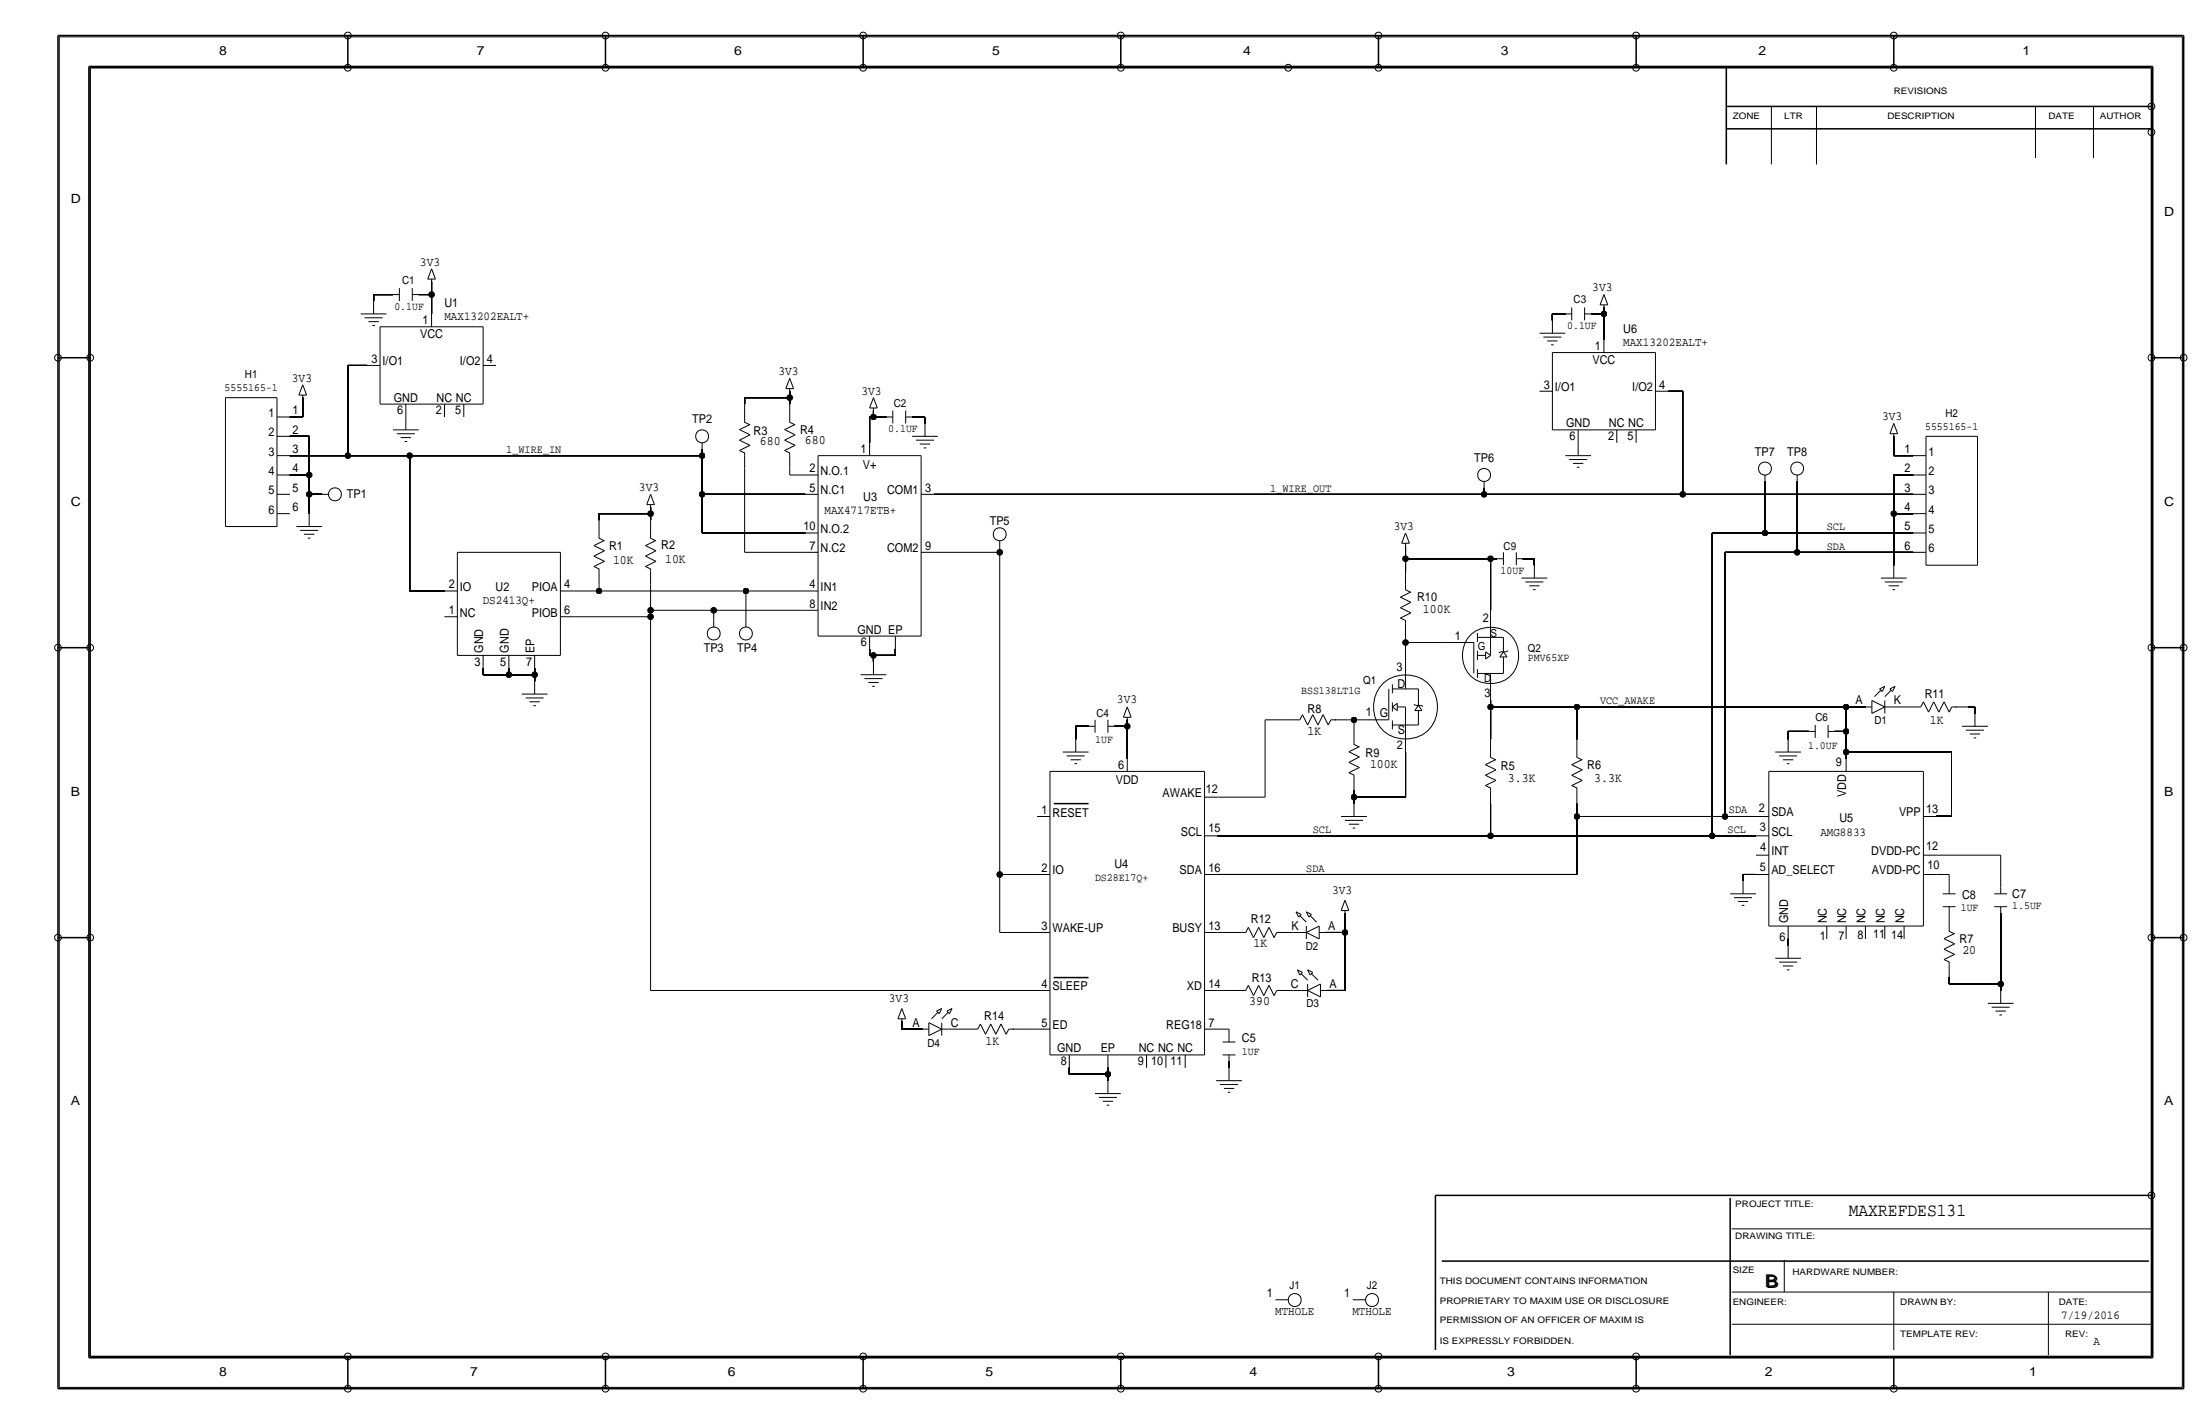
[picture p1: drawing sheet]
<svg xmlns="http://www.w3.org/2000/svg" width="432mm" height="279mm" viewBox="0 0 432 279" stroke-linecap="round" stroke-linejoin="round" font-family="sans-serif">
<!-- layer: Nets -->
<g fill="none" stroke="#000" stroke-width=".2">
<path d="M73.3 57.8v1.3zM73.3 57.8h3.8zM82.2 57.8h2.5zM84.7 57.8v3.8zM84.7 55.3v2.5zM59.4 78v3.8zM68.3 71.7h3.8zM68.3 71.7v17.7zM146.2 78v1.3zM146.2 78h8.8zM155 78v1.3zM155 76.8v1.2z"/>
<path d="M304.7 61.6h2.5zM304.7 61.6v1.3zM312.3 61.6h2.5zM314.8 61.6v5zM314.8 60.3v1.3zM327.4 76.8h2.9zM330.3 76.8v20.2zM56.9 81.8h2.5zM56.9 93.2h3.8zM56.9 89.4h11.4zM56.9 85.6h3.8zM60.7 97h2.5z"/>
<path d="M60.7 85.6v7.6zM60.7 93.2v3.8zM60.7 97v3.8zM68.3 89.4h12.1zM80.4 89.4h57.4zM80.4 89.4v26.6zM127.7 99.5v1.3zM137.8 97h20.2zM137.8 97v7.6zM137.8 88.1v1.3zM137.8 89.4v7.6zM146.2 91.9v16.5z"/>
<path d="M155 91.9v1.3zM155 93.2h3zM170.7 81.8v5.1zM170.7 81.8h.7zM171.4 81.8h2.6zM171.4 80.6v1.2zM179 81.8h2.6zM181.6 81.8v1.3zM183.3 97h108zM291.3 95.7v1.3zM291.3 97h39zM330.3 97v.1z"/>
<path d="M330.3 97h45.2zM346.4 94.5v10.1zM352.7 94.5v13.9zM371.7 93.2h3.8zM371.7 93.2v7.6zM371.7 89.4h3.8zM371.7 85.6v3.8zM80.4 116h6.8zM112.5 116h5.1zM117.6 114.7v1.3zM117.6 116h28.8zM117.6 100.8v1.2z"/>
<path d="M117.6 100.8h10.1zM127.7 119.7v1.3zM127.7 114.7v5zM127.7 100.8v1.2zM127.7 119.7h12.4zM137.8 104.6h20.2zM140.1 119.7h17.9zM140.1 119.7v2.1zM146.2 108.4h11.8zM146.4 116h11.6zM146.4 116v5.8zM183.3 108.4h12.9z"/>
<path d="M196.2 108.4v63.2zM196.2 107.4v1zM275.9 107.1v2.5zM275.9 109.6v2.6zM275.9 109.6h16.7zM292.6 109.6h1.2zM292.6 109.6v10.1zM298.9 109.6h2.3zM301.2 109.6v1.3zM336 104.6v59.4zM336 104.6h10.4zM338.6 108.4v51.8z"/>
<path d="M338.6 108.4h14.1zM346.4 104.6h29.1zM352.7 108.4h22.8zM371.7 100.8h3.8zM371.7 100.8v10.1zM94.8 131.1v1.3zM94.8 132.4h5.1zM99.9 131.1v1.3zM99.9 132.4h5zM104.9 131.1v1.3zM104.9 132.4v1.3zM112.5 121h15.2z"/>
<path d="M127.7 121v73.3zM170.7 127.3v1.3zM170.7 128.6h.7zM171.4 128.6h4.3zM171.4 128.6v1.3zM175.7 127.3v1.3zM275.9 126.1v3.8zM275.9 124.8v1.3zM275.9 126.1h7.8zM292.6 138.7h16.9zM292.6 138.7v6.3zM292.6 137.4v1.3z"/>
<path d="M309.5 138.7v6.3zM309.5 138.7h52.8zM362.3 138.7v4.8zM362.3 138.7h3.8zM371.2 138.7h2.5zM386.4 138.7h1.2zM387.6 138.7v1.3zM211.1 142.5h2.6zM211.1 142.5v2.5zM218.7 142.5h2.5zM221.2 142.5v6.3zM221.2 141.2v1.3z"/>
<path d="M238.9 156.4h9.4zM248.3 141.2v15.2zM248.3 141.2h3.5zM264.5 141.2h1.3zM265.8 141.2h1.2zM265.8 141.2v1.3zM265.8 155.1v1.3zM265.8 156.4v1.3zM265.8 156.4h10.1zM275.9 147.6v8.8zM292.6 157.7v6.3zM309.5 157.7v2.5z"/>
<path d="M351 143.5v1.5zM351 143.5h4zM360.1 143.5h2.2zM362.3 147.6h20.7zM362.3 147.6v1.2zM362.3 143.5v4.1zM383 147.6v12.6zM196.2 171.6v11.4zM196.2 171.6h7.3zM238.9 164h53.7zM238.9 171.6h70.6zM264 179.2v3.8z"/>
<path d="M292.6 164h43.4zM309.5 160.2h29.1zM309.5 160.2v11.4zM336 164h8.6zM338.6 160.2h6zM342.1 171.6h2.5zM342.1 171.6v1.2zM380 171.6h2.6zM380 160.2h.1M380 160.2h3zM380 167.8h12.7zM382.6 171.6v2.5z"/>
<path d="M392.7 167.8v6.3zM392.7 179.2v13.9zM127.7 194.3h75.8zM196.2 183h7.3zM238.9 194.3h2.3zM238.9 183h2.3zM253.9 183h1.2zM253.9 194.3h1.5zM260.2 183h3.8zM260.4 194.3h3.6zM264 183v11.3zM351 184.2v1.3z"/>
<path d="M382.6 191.8v1.3zM382.6 193.1h10.1zM392.7 193.1v1.2zM177 201.9h4zM177 200.4v1.5zM186.1 201.9h2.5zM201.3 201.9h2.2zM209.9 209.5v1.3zM209.9 210.8h7.6zM217.5 209.5v1.3zM217.5 210.8v1.2zM238.9 201.9h2.3z"/>
<path d="M241.2 201.9v1.3zM241.2 208.2v1.3z"/>
</g>
<g fill="#000" stroke="#000" stroke-width=".2">
<circle cx="84.7" cy="57.8" r=".56"/>
<circle cx="155" cy="78" r=".56"/>
<circle cx="314.8" cy="61.6" r=".56"/>
<circle cx="60.7" cy="93.2" r=".56"/>
<circle cx="60.7" cy="97" r=".56"/>
<circle cx="68.3" cy="89.4" r=".56"/>
<circle cx="80.4" cy="89.4" r=".56"/>
<circle cx="137.8" cy="89.4" r=".56"/>
<circle cx="137.8" cy="97" r=".56"/>
<circle cx="171.4" cy="81.8" r=".56"/>
<circle cx="291.3" cy="97" r=".56"/>
<circle cx="330.3" cy="97" r=".56"/>
<circle cx="117.6" cy="116" r=".56"/>
<circle cx="127.7" cy="100.8" r=".56"/>
<circle cx="127.7" cy="119.7" r=".56"/>
<circle cx="140.1" cy="119.7" r=".56"/>
<circle cx="146.4" cy="116" r=".56"/>
<circle cx="196.2" cy="108.4" r=".56"/>
<circle cx="275.9" cy="109.6" r=".56"/>
<circle cx="292.6" cy="109.6" r=".56"/>
<circle cx="346.4" cy="104.6" r=".56"/>
<circle cx="352.7" cy="108.4" r=".56"/>
<circle cx="371.7" cy="100.8" r=".56"/>
<circle cx="99.9" cy="132.4" r=".56"/>
<circle cx="104.9" cy="132.4" r=".56"/>
<circle cx="127.7" cy="121" r=".56"/>
<circle cx="171.4" cy="128.6" r=".56"/>
<circle cx="275.9" cy="126.1" r=".56"/>
<circle cx="292.6" cy="138.7" r=".56"/>
<circle cx="309.5" cy="138.7" r=".56"/>
<circle cx="362.3" cy="138.7" r=".56"/>
<circle cx="221.2" cy="142.5" r=".56"/>
<circle cx="265.8" cy="141.2" r=".56"/>
<circle cx="265.8" cy="156.4" r=".56"/>
<circle cx="362.3" cy="143.5" r=".56"/>
<circle cx="362.3" cy="147.6" r=".56"/>
<circle cx="196.2" cy="171.6" r=".56"/>
<circle cx="292.6" cy="164" r=".56"/>
<circle cx="309.5" cy="160.2" r=".56"/>
<circle cx="336" cy="164" r=".56"/>
<circle cx="338.6" cy="160.2" r=".56"/>
<circle cx="264" cy="183" r=".56"/>
<circle cx="392.7" cy="193.1" r=".56"/>
<circle cx="217.5" cy="210.8" r=".56"/>
</g>
<!-- layer: Components -->
<g fill="none" stroke="#000" stroke-width=".2">
<path d="M73.3 59.1v2.5zM77.1 57.8h1.3zM78.4 56.5v2.6zM80.9 57.8h1.3zM80.9 56.5v2.6zM83.9 54.8h1.6zM84.7 52.7l-.8 2.1zM84.7 54.8v.5zM84.7 52.7l.8 2.1zM314 59.8h1.6zM314.8 57.8l-.8 2zM314.8 59.8v.5z"/>
<path d="M314.8 57.8l.8 2zM44.2 78v25.3zM44.2 78h10.2zM54.4 78v25.3zM58.7 77.5h1.5zM59.4 75.5l-.7 2zM59.4 77.5v.5zM59.4 75.5l.8 2zM70.8 61.6h5.1zM71.6 62.3h3.5zM72.1 71.7h2.5zM72.3 63.1h2z"/>
<path d="M73.1 63.9h.5zM74.6 64.1h20.2zM74.6 79.3h20.2zM74.6 64.1v15.2zM79.6 79.3v2.5zM84.7 61.6v2.5zM87.2 79.3v2.5zM91 79.3v2.5zM94.8 71.7h2.5zM94.8 64.1v15.2zM146.2 79.3v2.5zM154.2 76.3h1.6z"/>
<path d="M155 74.2l-.8 2.1zM155 76.3v.5zM155 74.2l.8 2.1zM155 79.3v2.5zM171.4 78l-.7 2zM171.4 78l.8 2zM302.2 76.8h2.5zM302.2 65.4h5zM302.9 66.1h3.6zM303.7 66.9h2zM304.4 67.7h.5zM304.7 69.2h20.2z"/>
<path d="M304.7 69.2v15.1zM304.7 62.9v2.5zM307.2 61.6h1.3zM308.5 60.3v2.6zM311 61.6h1.3zM311 60.3v2.6zM314.8 66.6v2.6zM324.9 76.8h2.5zM324.9 69.2v15.1zM54.4 97h2.5zM54.4 93.2h2.5zM54.4 89.4h2.5z"/>
<path d="M54.4 85.6h2.5zM54.4 81.8h2.5zM63.2 97h1.3zM77.1 84.3h5.1zM77.9 85.1h3.5zM78.6 85.9h2.1zM79.4 86.6h.5zM79.6 81.8v2.5zM126.9 99h1.6zM127.7 97l-.8 2zM127.7 99v.5zM127.7 97l.8 2z"/>
<path d="M137.8 86.9v1.2zM145.1 88.4l1.1 .5zM145.1 86.4l2.1 1zM145.1 86.4l2.1-1.1zM145.1 84.3l2.1-1zM145.1 88.4l2.1-1zM145.1 84.3l2.1 1zM146.1 82.8l1.1 .5zM146.2 89.4v2.5zM146.2 88.9v.5zM146.2 81.8v1zM154 88.4l1.1 .5z"/>
<path d="M154 86.4l2.1 1zM154 86.4l2.1-1.1zM154 84.3l2.1-1zM154 88.4l2.1-1zM154 84.3l2.1 1zM155 82.8l1 .5zM155 89.4v2.5zM155 88.9v.5zM155 81.8v1zM158 97h2.6zM158 93.2h2.6zM160.6 89.4h20.2z"/>
<path d="M160.6 89.4v35.4zM170.7 86.9v2.5zM170.7 80h1.5zM171.4 80v.6zM174 81.8h1.2zM175.2 80.6v2.5zM177.8 81.8h1.2zM177.8 80.6v2.5zM179 85.6h5.1zM179.8 86.4h3.5zM180.5 87.1h2.1zM180.8 97h2.5z"/>
<path d="M180.8 89.4v35.4zM181.3 87.9h.5zM181.6 83.1v2.5zM291.3 94.5v1.2zM304.7 84.3h20.2zM307.2 89.4h5.1zM308 90.2h3.5zM308.7 90.9h2.1zM309.5 91.7h.5zM309.7 84.3v2.6zM309.7 86.9v2.5zM317.3 84.3v2.6z"/>
<path d="M321.1 84.3v2.6zM346.4 93.2v1.3zM352.7 93.2v1.3zM370.9 85.1h1.6zM371.7 83.1l-.8 2zM371.7 85.1v.5zM371.7 83.1l.8 2zM375.5 97h2.5zM375.5 93.2h2.5zM375.5 89.4h2.5zM378 85.6h10.1zM378 85.6v25.3z"/>
<path d="M388.1 85.6v25.3zM44.2 103.3h10.2zM54.4 100.8h2.5zM58.2 103.3h5zM58.9 104.1h3.6zM59.7 104.8h2zM60.4 105.6h.5zM60.7 100.8v2.5zM87.2 116h2.6zM89.8 108.4h20.2zM89.8 108.4v20.2zM110 116h2.5z"/>
<path d="M110 108.4v20.2zM116.6 111.1l1 .6zM116.6 109.1l2 1zM116.6 109.1l2-1zM116.6 107.1l2-1.1zM116.6 111.1l2-1zM116.6 107.1l2 1zM117.5 105.6l1.1 .5zM117.6 102v2.6zM117.6 112.2v2.5zM117.6 111.7v.5zM117.6 104.6v1z"/>
<path d="M126.7 111.1l1 .6zM126.7 109.1l2.1 1zM126.7 109.1l2.1-1zM126.7 107.1l2.1-1.1zM126.7 111.1l2.1-1zM126.7 107.1l2.1 1zM127.6 105.6l1.1 .5zM127.7 102v2.6zM127.7 112.2v2.5zM127.7 111.7v.5zM127.7 104.6v1zM158 104.6h2.6z"/>
<path d="M158 108.4h2.6zM158 119.7h2.6zM158 116h2.6zM180.8 108.4h2.5zM196.2 106.1v1.3zM274.9 119.2l2 1.1zM274.9 119.2l2-1zM274.9 117.2l2-1zM274.9 117.2l2 1zM275.1 106.6h1.5zM275.8 115.7l1.1 .5zM275.9 104.6l-.8 2z"/>
<path d="M275.9 106.6v.5zM275.9 104.6l.7 2zM275.9 112.2v2.5zM275.9 114.7v1zM292.6 119.7v8.9zM293.8 109.6h1.3zM295.1 108.4v2.5zM297.6 109.6h1.3zM297.6 108.4v2.5zM298.6 113.4h5.1zM299.4 114.2h3.5zM300.1 114.9h2.1z"/>
<path d="M300.9 115.7h.5zM301.2 110.9v2.5zM369.2 113.4h5zM369.9 114.2h3.6zM370.7 114.9h2zM371.4 115.7h.6zM371.7 110.9v2.5zM375.5 108.4h2.5zM375.5 104.6h2.5zM375.5 100.8h2.5zM378 110.9h10.1zM87.2 121h2.6z"/>
<path d="M89.8 128.6h20.2zM94.8 128.6v2.5zM99.9 128.6v2.5zM102.4 136.2h5.1zM103.2 136.9h3.5zM103.9 137.7h2zM104.7 138.5h.5zM104.9 133.7v2.5zM104.9 128.6v2.5zM110 121h2.5zM140.1 121.8v1.2zM146.4 121.8v1.2z"/>
<path d="M160.6 124.8h20.2zM168.9 132.4h5.1zM169.7 133.1h3.5zM170.4 133.9h2zM170.7 124.8v2.5zM171.2 134.7h.5zM171.4 129.9v2.5zM175.7 124.8v2.5zM221.2 138.7l-.7 2zM221.2 138.7l.8 2zM271.4 134.2a6.4 6.4 0 0 1 10.2 1.8 6.3 6.3 0 0 1-1.2 7.2 6.3 6.3 0 0 1-7.1 1.3 6.5 6.5 0 0 1-1.9-10.3zM272.6 135.2v6z"/>
<path d="M273.3 135.2h5.1zM273.3 138.7l.9 .7zM273.3 138.7l.9-.7zM273.3 134.3v1.7zM273.3 137.8v1.8zM274.2 138.7h1.7zM274.2 138v1.4zM274.9 121.3l1 .5zM274.9 121.3l2-1zM275.9 138.7v8.9zM275.9 129.9v5.3zM275.9 122.3v2.5z"/>
<path d="M275.9 121.8v.5zM277.5 138.2l.4 .2zM277.7 139.4h1.4zM277.9 138.4h1zM278.4 138.4l.7 1zM278.4 139.4v2.9zM278.4 138.4l-.7 1zM278.4 135.2v3.2zM278.9 138.4l.4 .2zM283.7 126.1h5.6zM288.4 124.8a5.6 5.6 0 0 1 6.6-1.2 5.6 5.6 0 0 1 3 6 5.5 5.5 0 0 1-5.4 4.5 5.5 5.5 0 0 1-5.5-4.5 5.9 5.9 0 0 1 1.3-4.8zM289.3 126.1v6z"/>
<path d="M290 125.1h5.1zM290 132.1h5.1zM290 124.2v1.8zM290 131.3v1.7zM290 127.7v1.8zM290 128.6h1.6zM291.6 127.9l1 .7zM291.6 129.3l1-.7zM291.6 127.9v1.4zM292.6 132.1v5.3zM294.2 128.1l.4-.2zM294.4 128.9h1.4z"/>
<path d="M294.6 127.9h1zM295.1 128.9v3.2zM295.1 127.9l-.7 1zM295.1 125.1v2.8zM295.1 127.9l.7 1zM295.6 127.9l.4-.2zM366.1 138.7h1.3zM367.4 137.4l2.5 1.3zM367.4 140l2.5-1.3zM367.4 137.4v2.6zM367.9 136.7l1.3-1.3zM368.9 135.2l.5 .5z"/>
<path d="M368.9 135.2l1-.5zM369.9 138.7h1.3zM369.9 137.4v2.6zM369.9 134.7l-.5 1zM369.9 136.7l1.3-1.3zM370.9 135.2l.5 .5zM370.9 135.2l1.1-.5zM372 134.7l-.6 1zM373.7 138.7h2.6zM376.3 138.7h.7zM377.5 137.7l1 2zM377.5 137.7l-.5 1z"/>
<path d="M379.5 137.7l-1 2zM379.5 137.7l1 2zM381.6 137.7l-1.1 2zM381.6 137.7l1 2zM383.1 138.7h1zM383.1 138.7l-.5 1zM383.8 138.7h2.6zM387.6 140v2.5zM206.1 151.4v55.6zM206.1 151.4h30.3zM208.6 147.6h5.1zM209.4 148.3h3.5z"/>
<path d="M210.1 149.1h2zM210.9 149.8h.5zM211.1 145v2.6zM213.7 142.5h1.2zM214.9 141.2v2.6zM217.5 142.5h1.2zM217.5 141.2v2.6zM220.5 140.7h1.5zM221.2 148.8v2.6zM221.2 140.7v.5zM236.4 156.4h2.5zM236.4 151.4v55.6z"/>
<path d="M251.8 141.2h2.6zM254.4 141.2h.7zM255.6 140.2l-.5 1zM255.6 140.2l1 2.1zM257.7 140.2l-1.1 2.1zM257.7 140.2l1 2.1zM259.7 140.2l-1 2.1zM259.7 140.2l1 2.1zM261.2 141.2h1zM261.2 141.2l-.5 1.1zM262 141.2h2.5zM264.7 151.6l1.1 .5z"/>
<path d="M264.7 149.6l2.1 1zM264.7 149.6l2.1-1.1zM264.7 147.5l2.1-1zM264.7 151.6l2.1-1zM264.7 147.5l2.1 1zM265.7 146l1.1 .5zM265.8 157.7v2.5zM265.8 142.5v2.5zM265.8 152.6v2.5zM265.8 152.1v.5zM265.8 145v1zM267 141.2h5.6z"/>
<path d="M273.3 142.3h5.1zM273.3 141.3v1.8zM291.5 154.1l1.1 .5zM291.5 152.1l2.1 1zM291.5 152.1l2.1-1zM291.5 150l2.1-1zM291.5 154.1l2.1-1zM291.5 150l2.1 1.1zM292.5 148.6l1.1 .5zM292.6 145v2.6zM292.6 155.1v2.6zM292.6 154.6v.5z"/>
<path d="M292.6 147.6v1zM308.5 154.1l1 .5zM308.5 152.1l2.1 1zM308.5 152.1l2.1-1zM308.5 150l2.1-1zM308.5 154.1l2.1-1zM308.5 150l2.1 1.1zM309.4 148.6l1.1 .5zM309.5 145v2.6zM309.5 155.1v2.6zM309.5 154.6v.5zM309.5 147.6v1z"/>
<path d="M347.2 151.4h30.3zM347.2 151.4v30.3zM348.4 147.6h5.1zM349.2 148.3h3.5zM350 149.1h2zM350.7 149.8h.5zM351 145v2.6zM355 143.5h1.3zM356.3 142.3v2.5zM358.8 143.5h1.3zM358.8 142.3v2.5zM362.3 148.8v2.6z"/>
<path d="M377.5 151.4v30.3zM385.1 142.5h5.1zM385.9 143.3h3.5zM386.6 144h2zM387.4 144.8h.5zM203.5 171.6h2.6zM203.5 160.2h2.6zM236.4 171.6h2.5zM236.4 164h2.5zM254.4 178.9l.5 1zM254.4 178.9l1 .5zM254.9 179.9l.5-.5z"/>
<path d="M255.1 179.7l1.3 1.2zM256.4 178.9l.5 1zM256.4 178.9l1 .5zM257.2 179.7l1.2 1.2zM257.4 179.4l-.5 .5zM263.2 160.2h5.1zM263.2 178.7h1.5zM264 176.6l-.8 2.1zM264 161h3.5zM264 178.7v.5zM264 176.6l.7 2.1zM264.7 161.7h2.1z"/>
<path d="M265.5 162.5h.5zM339.6 175.4h5zM340.3 176.1h3.6zM341.1 176.9h2zM341.9 177.7h.5zM342.1 172.8v2.6zM344.6 171.6h2.6zM344.6 167.8h2.6zM344.6 164h2.6zM344.6 160.2h2.6zM377.5 160.2h2.5zM377.5 167.8h2.5z"/>
<path d="M377.5 171.6h2.5zM381.3 177.9h2.5zM381.3 175.4h2.5zM382.6 179.2v2.5zM382.6 174.1v1.3zM382.6 177.9v1.3zM391.4 177.9h2.5zM391.4 175.4h2.5zM392.7 174.1v1.3zM392.7 177.9v1.3zM176.2 199.9h1.6zM177 197.9l-.8 2z"/>
<path d="M177 199.9v.5zM177 197.9l.8 2zM182.8 199.9l1.3-1.3zM183.8 198.4l.5 .5zM183.8 198.4l1-.5zM184.8 197.9l-.5 1zM184.8 199.9l1.3-1.3zM185.8 198.4l.6 .5zM185.8 198.4l1.1-.5zM186.9 197.9l-.5 1zM203.5 194.3h2.6zM203.5 183h2.6z"/>
<path d="M236.4 194.3h2.5zM236.4 183h2.5zM241.2 194.3h2.6zM241.2 183h2.6zM243.8 194.3h.7zM243.8 183h.7zM245 193.3l-.5 1zM245 181.9l-.5 1.1zM245 193.3l1 2.1zM245 181.9l1 2.1zM247 193.3l-1 2.1zM247 193.3l1.1 2.1z"/>
<path d="M247 181.9l-1 2.1zM247 181.9l1.1 2.1zM249.1 193.3l-1 2.1zM249.1 181.9l-1 2.1zM249.1 193.3l1 2.1zM249.1 181.9l1 2.1zM250.6 194.3h1zM250.6 183h1zM250.6 194.3l-.5 1.1zM250.6 183l-.5 1zM251.3 194.3h2.6zM251.3 183h2.6z"/>
<path d="M254.6 190.3l.5 1zM254.6 190.3l1 .5zM255.1 183h1.3zM255.1 191.3l.5-.5zM255.4 194.3h1.2zM255.4 191.1l1.2 1.2zM256.4 183l2.5 1.2zM256.4 181.7v2.5zM256.4 183l2.5-1.3zM256.6 194.3l2.6 1.3zM256.6 193.1v2.5zM256.6 194.3l2.6-1.2z"/>
<path d="M256.6 190.3l.6 1zM256.6 190.3l1.1 .5zM257.4 191.1l1.3 1.2zM257.7 190.8l-.5 .5zM258.9 183h1.3zM258.9 181.7v2.5zM259.2 194.3h1.2zM259.2 193.1v2.5zM347.2 181.7h30.3zM348.4 188h5.1zM349.2 188.8h3.5zM350 189.5h2z"/>
<path d="M350.7 190.3h.5zM351 185.5v2.5zM351 181.7v2.5zM358.5 181.7v2.5zM362.3 181.7v2.5zM366.1 181.7v2.5zM369.9 181.7v2.5zM373.7 181.7v2.5zM381.6 188.3l1 .5zM381.6 186.2l2 1.1zM381.6 186.2l2-1zM381.6 184.2l2-1z"/>
<path d="M381.6 188.3l2-1zM381.6 184.2l2 1zM382.5 182.7l1.1 .5zM382.6 189.3v2.5zM382.6 188.8v.5zM382.6 181.7v1zM390.2 196.9h5zM390.9 197.6h3.6zM391.7 198.4h2zM392.4 199.1h.5zM392.7 194.3v2.6zM181 201.9h1.3z"/>
<path d="M182.3 200.7l2.5 1.2zM182.3 203.2l2.5-1.3zM182.3 200.7v2.5zM184.8 201.9h1.3zM184.8 200.7v2.5zM188.6 201.9h2.6zM191.2 201.9h.7zM192.4 200.9l-.5 1zM192.4 200.9l1 2zM194.4 200.9l-1 2zM194.4 200.9l1.1 2zM196.5 200.9l-1 2z"/>
<path d="M196.5 200.9l1 2zM198 201.9h1zM198 201.9l-.5 1zM198.7 201.9h2.6zM203.5 201.9h2.6zM206.1 207h30.3zM209.9 207v2.5zM214.9 214.6h5.1zM215.7 215.3h3.5zM216.4 216.1h2.1zM217.2 216.8h.5zM217.5 207v2.5z"/>
<path d="M217.5 212v2.6zM225 207v2.5zM228.8 207v2.5zM232.6 207v2.5zM236.4 201.9h2.5zM238.7 212h5.1zM239.5 212.8h3.5zM240 207h2.5zM240 204.5h2.5zM240.2 213.6h2zM241 214.3h.5zM241.2 209.5v2.5z"/>
<path d="M241.2 203.2v1.3zM241.2 207v1.2zM250.3 255h2.6zM265.5 255h2.5z"/>
<circle cx="65.7" cy="97" r="1.27"/>
<circle cx="137.8" cy="85.6" r="1.27"/>
<circle cx="291.3" cy="93.2" r="1.27"/>
<circle cx="346.4" cy="91.9" r="1.27"/>
<circle cx="352.7" cy="91.9" r="1.27"/>
<circle cx="196.2" cy="104.8" r="1.27"/>
<circle cx="140.1" cy="124.3" r="1.27"/>
<circle cx="146.4" cy="124.3" r="1.27"/>
<circle cx="254.1" cy="255.1" r="1.27"/>
<circle cx="269.3" cy="255.1" r="1.27"/>
</g>
<path d="M206.8 157.7h6.9zM206.8 191.8h6.9z" fill="none" stroke="#000" stroke-width=".3"/>
<!-- layer: Page Border and Title Block -->
<g fill="none" stroke="#000" stroke-width=".2">
<path d="M11.6 7.2v265zM11.6 7.2h416.7zM428.3 7.2v265zM347.7 20.9v11.4zM356.5 20.9v11.4zM399.5 20.9v10.1zM410.9 20.9v10.1zM339.9 259.8h82.4zM339.9 253.5h82.6zM339.9 241.1h82.6zM350.2 247.2v6.3zM371.7 253.5v11.4z"/>
<path d="M402 253.5v12.4zM11.6 272.2h416.7z"/>
<circle cx="68.3" cy="7" r=".66"/>
<circle cx="68.3" cy="13.3" r=".66"/>
<circle cx="118.8" cy="7" r=".66"/>
<circle cx="118.8" cy="13.3" r=".66"/>
<circle cx="169.4" cy="7" r=".66"/>
<circle cx="169.4" cy="13.3" r=".66"/>
<circle cx="220" cy="13.3" r=".66"/>
<circle cx="220" cy="7" r=".66"/>
<circle cx="252.9" cy="13.3" r=".66"/>
<circle cx="270.6" cy="7" r=".66"/>
<circle cx="270.6" cy="13.3" r=".66"/>
<circle cx="321.1" cy="7" r=".66"/>
<circle cx="321.1" cy="13.3" r=".66"/>
<circle cx="371.7" cy="13.3" r=".66"/>
<circle cx="371.7" cy="7" r=".66"/>
<circle cx="422.3" cy="25.9" r=".66"/>
<circle cx="422.3" cy="20.9" r=".66"/>
<circle cx="11.4" cy="70.2" r=".66"/>
<circle cx="17.7" cy="70.2" r=".66"/>
<circle cx="422.3" cy="70.2" r=".66"/>
<circle cx="428.6" cy="70.2" r=".66"/>
<circle cx="11.4" cy="127.1" r=".66"/>
<circle cx="17.7" cy="127.1" r=".66"/>
<circle cx="422.3" cy="127.1" r=".66"/>
<circle cx="428.6" cy="127.1" r=".66"/>
<circle cx="11.4" cy="184" r=".66"/>
<circle cx="17.7" cy="184" r=".66"/>
<circle cx="422.3" cy="184" r=".66"/>
<circle cx="428.6" cy="184" r=".66"/>
<circle cx="422.3" cy="234.5" r=".66"/>
<circle cx="68.3" cy="272.5" r=".66"/>
<circle cx="68.3" cy="266.2" r=".66"/>
<circle cx="118.8" cy="272.5" r=".66"/>
<circle cx="118.8" cy="266.2" r=".66"/>
<circle cx="169.4" cy="266.2" r=".66"/>
<circle cx="169.4" cy="272.5" r=".66"/>
<circle cx="220" cy="266.2" r=".66"/>
<circle cx="220" cy="272.5" r=".66"/>
<circle cx="270.6" cy="272.5" r=".66"/>
<circle cx="270.6" cy="266.2" r=".66"/>
<circle cx="321.1" cy="272.5" r=".66"/>
<circle cx="321.1" cy="266.2" r=".66"/>
<circle cx="371.7" cy="272.5" r=".66"/>
</g>
<g fill="none" stroke="#000" stroke-width=".3">
<path d="M11.4 7h417.2zM11.4 7v265.5zM17.4 13h405.1zM17.4 13v253.4zM17.7 13.3v252.9zM17.7 13.3h404.6zM68.3 7v6.3zM118.8 7v6.3zM169.4 7v6.3zM220 7v6.3zM270.6 7v6.3zM321.1 7v6.3z"/>
<path d="M338.8 13.3v19zM371.7 7v6.3zM422.3 13.3v252.9zM422.5 13v253.4zM428.6 7v265.5zM338.8 25.3h83.5zM338.8 20.9h83.5zM11.4 70.2h6.3zM422.3 70.2h6.3zM11.4 127.1h6.3zM422.3 127.1h6.3zM11.4 184h6.3z"/>
<path d="M422.3 184h6.3zM281.7 234.5h140.6zM281.7 234.5v30.4zM339.6 235v30.9zM283 247.4h138.8zM11.4 272.5h417.2zM17.4 266.4h405.1zM17.7 266.2h404.6zM68.3 266.2v6.3zM118.8 266.2v6.3zM169.4 266.2v6.3zM220 266.2v6.3z"/>
<path d="M270.6 266.2v6.3zM321.1 266.2v6.3zM371.7 266.2v6.3z"/>
</g>
<text font-size="3.6" x="362.8" y="238.6">MAXREFDES131</text>
<text font-size="3.5" x="346.4" y="252.5">B</text>
<g font-size="2.5">
<text x="43" y="10.8">8</text>
<text x="93.6" y="10.8">7</text>
<text x="144.1" y="10.8">6</text>
<text x="194.7" y="10.8">5</text>
<text x="244" y="10.8">4</text>
<text x="294.6" y="10.8">3</text>
<text x="345.1" y="10.8">2</text>
<text x="397" y="10.8">1</text>
<text x="13.9" y="39.8">D</text>
<text x="424.8" y="42.4">D</text>
<text x="82.4" y="52.1">3V3</text>
<text x="312.5" y="57.1">3V3</text>
<text x="57.3" y="74.9">3V3</text>
<text x="152.8" y="73.6">3V3</text>
<text x="169.1" y="77.4">3V3</text>
<text x="369.4" y="82.3">3V3</text>
<text x="149.1" y="87.4">680</text>
<text x="158" y="87.1">680</text>
<text x="13.9" y="99.3">C</text>
<text x="125.4" y="96.4">3V3</text>
<text x="424.8" y="99.3">C</text>
<text x="273.5" y="103.9">3V3</text>
<text x="120.3" y="110.6">10K</text>
<text x="130.5" y="110.4">10K</text>
<text x="279.3" y="120.3">100K</text>
<text x="219.2" y="138">3V3</text>
<text x="378.8" y="142">1K</text>
<text x="256.6" y="144.3">1K</text>
<text x="268.9" y="150.6">100K</text>
<text x="296" y="153.4">3.3K</text>
<text x="312.9" y="153.4">3.3K</text>
<text x="13.9" y="156.2">B</text>
<text x="424.8" y="156.2">B</text>
<text x="261.5" y="175.4">3V3</text>
<text x="246" y="185.7">1K</text>
<text x="385.2" y="187.3">20</text>
<text x="174.5" y="196.6">3V3</text>
<text x="245.2" y="197.3">390</text>
<text x="193.4" y="205">1K</text>
<text x="13.9" y="216.8">A</text>
<text x="424.8" y="216.8">A</text>
<text x="43" y="269.9">8</text>
<text x="92.3" y="269.9">7</text>
<text x="142.9" y="269.9">6</text>
<text x="193.4" y="269.9">5</text>
<text x="245.3" y="269.9">4</text>
<text x="295.8" y="269.9">3</text>
<text x="346.4" y="269.9">2</text>
<text x="398.3" y="269.9">1</text>
</g>
<g font-size="2.4">
<text x="82.9" y="63.6">1</text>
<text x="87.2" y="60.3">U1</text>
<text x="87.2" y="62.9">MAX13202EALT+</text>
<text x="318.6" y="65.4">U6</text>
<text x="72.9" y="71.2">3</text>
<text x="75.1" y="71.7">I/O1</text>
<text x="82.5" y="66.4">VCC</text>
<text x="90.3" y="71.7">I/O2</text>
<text x="95.6" y="71.2">4</text>
<text x="312.6" y="71.5">VCC</text>
<text x="313" y="68.7">1</text>
<text x="318.6" y="67.9">MAX13202EALT+</text>
<text x="303" y="76.2">3</text>
<text x="305.2" y="76.8">I/O1</text>
<text x="320.4" y="76.8">I/O2</text>
<text x="325.7" y="76.2">4</text>
<text x="52.7" y="81.8">1</text>
<text x="57.4" y="81.3">1</text>
<text x="77.3" y="78.8">GND</text>
<text x="78" y="81.3">6</text>
<text x="85.5" y="81.3">2</text>
<text x="85.7" y="78.8">NC NC</text>
<text x="89.3" y="81.3">5</text>
<text x="135.8" y="83.1">TP2</text>
<text x="307.4" y="83.8">GND</text>
<text x="315.8" y="83.8">NC NC</text>
<text x="52.7" y="89.4">3</text>
<text x="52.7" y="85.6">2</text>
<text x="57.4" y="88.9">3</text>
<text x="57.4" y="85.1">2</text>
<text x="147.9" y="85.4">R3</text>
<text x="157" y="85.1">R4</text>
<text x="168.9" y="88.9">1</text>
<text x="308.1" y="86.4">6</text>
<text x="315.6" y="86.4">2</text>
<text x="319.4" y="86.4">5</text>
<text x="344.5" y="89.4">TP7</text>
<text x="350.8" y="89.4">TP8</text>
<text x="373.8" y="88.9">1</text>
<text x="378.5" y="89.4">1</text>
<text x="52.7" y="93.2">4</text>
<text x="57.4" y="92.7">4</text>
<text x="158.9" y="92.7">2</text>
<text x="161.1" y="93.2">N.O.1</text>
<text x="169.3" y="92">V+</text>
<text x="289.3" y="90.7">TP6</text>
<text x="373.8" y="92.7">2</text>
<text x="378.5" y="93.2">2</text>
<text x="52.7" y="100.8">6</text>
<text x="52.7" y="97">5</text>
<text x="57.4" y="100.3">6</text>
<text x="57.4" y="96.5">5</text>
<text x="68.1" y="97.7">TP1</text>
<text x="158.9" y="96.5">5</text>
<text x="161.1" y="97">N.C1</text>
<text x="161.8" y="100.8">MAX4717ETB+</text>
<text x="169.4" y="98.3">U3</text>
<text x="174.1" y="97">COM1</text>
<text x="181.6" y="96.5">3</text>
<text x="373.8" y="100.3">4</text>
<text x="373.8" y="96.5">3</text>
<text x="378.5" y="100.8">4</text>
<text x="378.5" y="97">3</text>
<text x="119.6" y="108">R1</text>
<text x="129.8" y="107.8">R2</text>
<text x="157.7" y="104.1">10</text>
<text x="158.9" y="107.9">7</text>
<text x="161.1" y="104.6">N.O.2</text>
<text x="181.6" y="107.9">9</text>
<text x="194.3" y="103.1">TP5</text>
<text x="373.8" y="107.9">6</text>
<text x="373.8" y="104.1">5</text>
<text x="378.5" y="104.6">5</text>
<text x="161.1" y="108.4">N.C2</text>
<text x="174.1" y="108.4">COM2</text>
<text x="378.5" y="108.4">6</text>
<text x="88.1" y="115.4">2</text>
<text x="90.3" y="116">IO</text>
<text x="94.8" y="118.5">DS2413Q+</text>
<text x="97.2" y="116">U2</text>
<text x="104.4" y="116">PIOA</text>
<text x="110.8" y="115.4">4</text>
<text x="158.9" y="119.2">8</text>
<text x="158.9" y="115.4">4</text>
<text x="161.1" y="119.7">IN2</text>
<text x="161.1" y="116">IN1</text>
<text x="278.1" y="118">R10</text>
<text x="88.1" y="120.5">1</text>
<text x="90.3" y="121">NC</text>
<text x="104.4" y="121">PIOB</text>
<text x="110.8" y="120.5">6</text>
<text x="168.3" y="124.3">GND EP</text>
<text x="285.6" y="125.6">1</text>
<text x="291" y="122">2</text>
<text x="93.1" y="130.6">3</text>
<text x="94.8" y="128.1" transform="rotate(-90 94.8 128.1)">GND</text>
<text x="98.2" y="130.6">5</text>
<text x="99.9" y="128" transform="rotate(-90 99.9 128)">GND</text>
<text x="103.2" y="130.6">7</text>
<text x="104.9" y="128.1" transform="rotate(-90 104.9 128.1)">EP</text>
<text x="138.1" y="127.8">TP3</text>
<text x="144.7" y="127.8">TP4</text>
<text x="169" y="126.8">6</text>
<text x="274.1" y="131.6">3</text>
<text x="274.3" y="134.9">D</text>
<text x="291.4" y="136.7">3</text>
<text x="377.8" y="136.9">R11</text>
<text x="256.6" y="140">R8</text>
<text x="268.1" y="140.5">1 G</text>
<text x="364.2" y="138.2">A</text>
<text x="371.7" y="138.2">K</text>
<text x="268" y="148.6">R9</text>
<text x="274.2" y="147.1">2</text>
<text x="274.3" y="144.1">S</text>
<text x="219" y="153.9">VDD</text>
<text x="219.5" y="150.8">6</text>
<text x="236.7" y="155.6">12</text>
<text x="294.6" y="151.1">R5</text>
<text x="311.5" y="150.8">R6</text>
<text x="360.3" y="150.3">9</text>
<text x="204.4" y="159.7">1</text>
<text x="206.6" y="160.2">RESET</text>
<text x="228.2" y="156.4">AWAKE</text>
<text x="345.2" y="159.2">2</text>
<text x="347.7" y="160.2">SDA</text>
<text x="361" y="161.4">U5</text>
<text x="362.3" y="156.4" transform="rotate(-90 362.3 156.4)">VDD</text>
<text x="372.7" y="160.2">VPP</text>
<text x="378" y="159.4">13</text>
<text x="231.8" y="164">SCL</text>
<text x="237.2" y="163.2">15</text>
<text x="345.4" y="163.1">3</text>
<text x="345.5" y="167">4</text>
<text x="347.7" y="167.8">INT</text>
<text x="347.7" y="164">SCL</text>
<text x="357.3" y="164">AMG8833</text>
<text x="367.3" y="167.8">DVDD-PC</text>
<text x="378" y="166.7">12</text>
<text x="204.4" y="171.1">2</text>
<text x="206.6" y="171.6">IO</text>
<text x="218.7" y="170.3">U4</text>
<text x="231.5" y="171.6">SDA</text>
<text x="237.2" y="171.1">16</text>
<text x="345.4" y="170.9">5</text>
<text x="347.7" y="171.6">AD_SELECT</text>
<text x="367.4" y="171.6">AVDD-PC</text>
<text x="378.3" y="170.6">10</text>
<text x="385.1" y="176.4">C8</text>
<text x="395" y="176.1">C7</text>
<text x="204.4" y="182.4">3</text>
<text x="206.6" y="183">WAKE-UP</text>
<text x="230.1" y="183">BUSY</text>
<text x="237.2" y="182.4">13</text>
<text x="245.5" y="181.2">R12</text>
<text x="253.5" y="182.4">K</text>
<text x="260.7" y="182.4">A</text>
<text x="349.3" y="184.7">6</text>
<text x="351" y="181.2" transform="rotate(-90 351 181.2)">GND</text>
<text x="357.2" y="184.4">1</text>
<text x="358.5" y="181.2" transform="rotate(-90 358.5 181.2)">NC</text>
<text x="360.9" y="184.4">7</text>
<text x="362.3" y="181.2" transform="rotate(-90 362.3 181.2)">NC</text>
<text x="364.6" y="184.3">8</text>
<text x="366.1" y="181.2" transform="rotate(-90 366.1 181.2)">NC</text>
<text x="367.7" y="184">11</text>
<text x="369.9" y="181.2" transform="rotate(-90 369.9 181.2)">NC</text>
<text x="371.2" y="184.2">14</text>
<text x="373.7" y="181.2" transform="rotate(-90 373.7 181.2)">NC</text>
<text x="384.6" y="185">R7</text>
<text x="204.4" y="193.8">4</text>
<text x="206.6" y="194.3">SLEEP</text>
<text x="232.9" y="194.3">XD</text>
<text x="237.2" y="193.8">14</text>
<text x="245.7" y="192.7">R13</text>
<text x="253.3" y="193.8">C</text>
<text x="260.9" y="193.8">A</text>
<text x="179.1" y="201.4">A</text>
<text x="186.6" y="201.4">C</text>
<text x="193.2" y="200.2">R14</text>
<text x="204.4" y="201.4">5</text>
<text x="206.6" y="201.9">ED</text>
<text x="228.9" y="201.9">REG18</text>
<text x="237.2" y="201.4">7</text>
<text x="207.5" y="206.5">GND</text>
<text x="208.2" y="209">8</text>
<text x="216" y="206.5">EP</text>
<text x="223.4" y="209">9</text>
<text x="223.5" y="206.5">NC NC NC</text>
<text x="226" y="209">10</text>
<text x="229.8" y="209">11</text>
<text x="243.8" y="204.5">C5</text>
<text x="248.6" y="254.5">1</text>
<text x="263.8" y="254.5">1</text>
<text x="250.3" y="258.1">MTHOLE</text>
<text x="265.4" y="258.1">MTHOLE</text>
<text x="404.6" y="258.8">7/19/2016</text>
<text x="410.9" y="263.9">A</text>
</g>
<g font-size="2.2">
<text x="78.9" y="55.8">C1</text>
<text x="308.9" y="59.5">C3</text>
<text x="77.4" y="60.8">0.1UF</text>
<text x="307.6" y="64.6">0.1UF</text>
<text x="44.1" y="76.8">5555165-1</text>
<text x="48.1" y="74.2">H1</text>
<text x="175.4" y="79.9">C2</text>
<text x="381.8" y="81.8">H2</text>
<text x="99.4" y="88.9">1_WIRE_IN</text>
<text x="174.3" y="84.8">0.1UF</text>
<text x="377.9" y="84.3">5555165-1</text>
<text x="249.3" y="96.5">1_WIRE_OUT</text>
<text x="295.1" y="107.9">C9</text>
<text x="358.5" y="104.1">SCL</text>
<text x="358.5" y="107.9">SDA</text>
<text x="294.5" y="112.6">10UF</text>
<text x="292.6" y="125.1">S</text>
<text x="290" y="127.5">G</text>
<text x="299.9" y="129.6">PMV65XP</text>
<text x="299.9" y="127.8">Q2</text>
<text x="255.4" y="136.2">BSS138LT1G</text>
<text x="267.5" y="134.2">Q1</text>
<text x="291.3" y="133.9">D</text>
<text x="215.2" y="140.7">C4</text>
<text x="314" y="138.2">VCC_AWAKE</text>
<text x="356.3" y="141.5">C6</text>
<text x="367.9" y="142">D1</text>
<text x="215" y="145.8">1UF</text>
<text x="354.9" y="147.1">1.0UF</text>
<text x="339.3" y="159.4">SDA</text>
<text x="257.7" y="163.5">SCL</text>
<text x="339.1" y="163.5">SCL</text>
<text x="214.9" y="172.8">DS28E17Q+</text>
<text x="256.4" y="171.1">SDA</text>
<text x="384.8" y="178.7">1UF</text>
<text x="395" y="178.4">1.5UF</text>
<text x="256.3" y="186.3">D2</text>
<text x="256.4" y="197.7">D3</text>
<text x="182" y="205.4">D4</text>
<text x="243.8" y="207">1UF</text>
<text x="253.1" y="253">J1</text>
<text x="268.3" y="253">J2</text>
</g>
<g font-size="1.8">
<text x="340.1" y="23.4">ZONE</text>
<text x="350.2" y="23.4">LTR</text>
<text x="370.4" y="23.4">DESCRIPTION</text>
<text x="371.7" y="18.4">REVISIONS</text>
<text x="402" y="23.4">DATE</text>
<text x="412.2" y="23.4">AUTHOR</text>
<text x="340.6" y="236.8">PROJECT TITLE:</text>
<text x="340.6" y="243.1">DRAWING TITLE:</text>
<text x="282.6" y="251.8">THIS DOCUMENT CONTAINS INFORMATION</text>
<text x="340.1" y="249.7">SIZE</text>
<text x="351.8" y="250.1">HARDWARE NUMBER:</text>
<text x="282.6" y="255.9">PROPRIETARY TO MAXIM USE OR DISCLOSURE</text>
<text x="340.1" y="256">ENGINEER:</text>
<text x="373" y="256">DRAWN BY:</text>
<text x="404.1" y="256">DATE:</text>
<text x="282.6" y="263.7">IS EXPRESSLY FORBIDDEN.</text>
<text x="282.6" y="259.7">PERMISSION OF AN OFFICER OF MAXIM IS</text>
<text x="373" y="262.4">TEMPLATE REV:</text>
<text x="405.3" y="262.4">REV:</text>
</g>
</svg>
